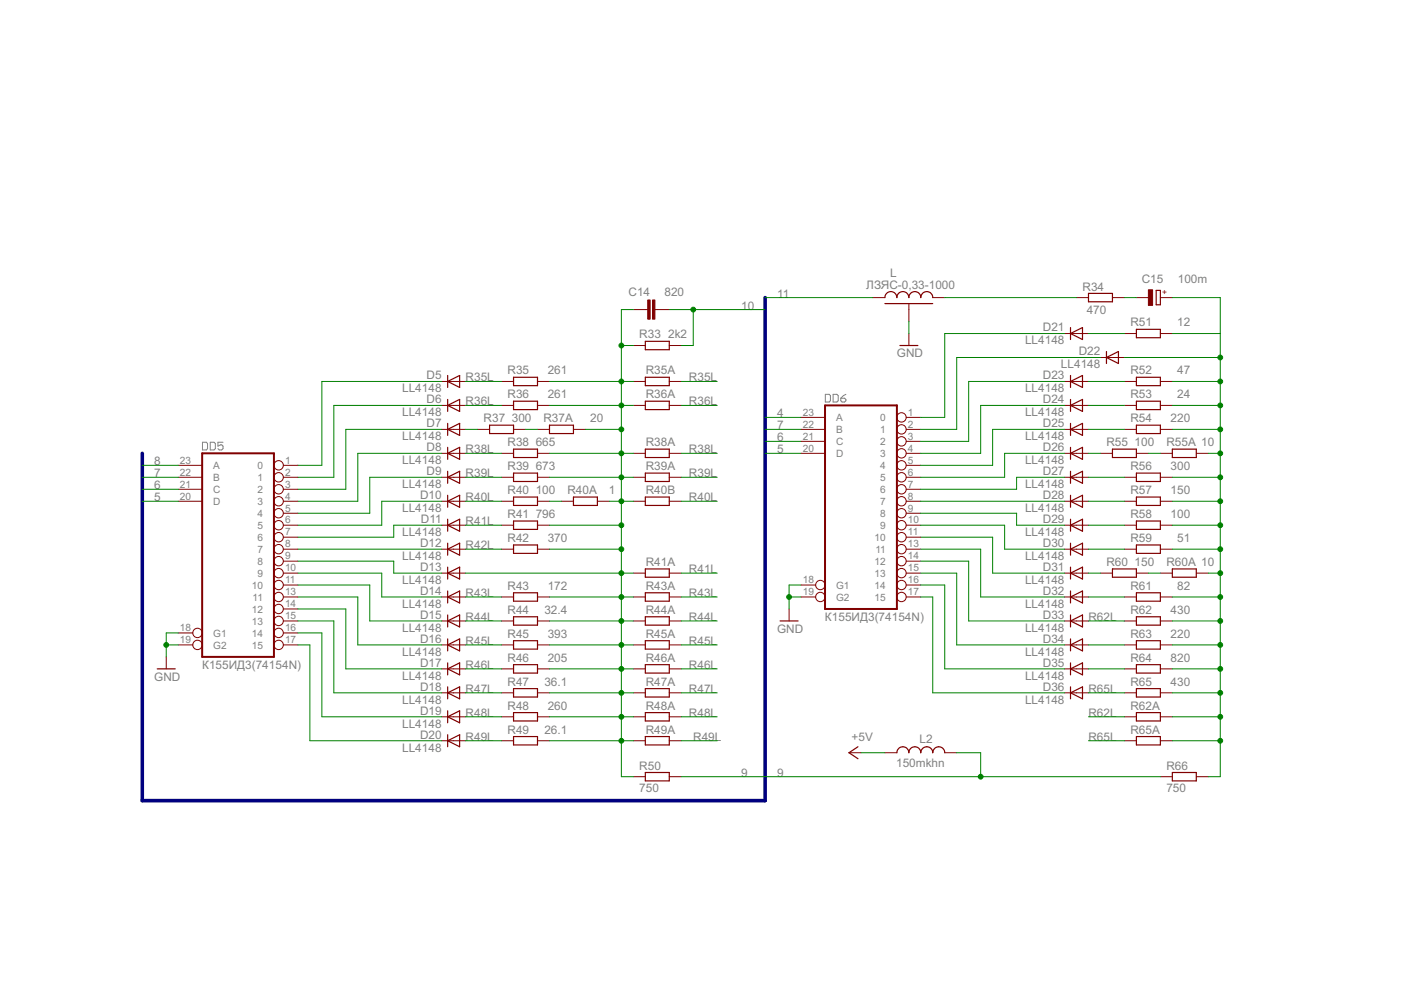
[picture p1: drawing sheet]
<svg xmlns="http://www.w3.org/2000/svg" width="297mm" height="210mm" viewBox="0 0 297 210" stroke-linecap="round" stroke-linejoin="round" font-family="sans-serif">
<path d="M42.9 93.8h.9l.2 .2v1.1l-.2 .3h-.9zM44.6 93.8h.8l.3 .2v1.1l-.3 .3h-.8zM47.3 93.8h-1.1v.8l.8-.3 .3 .3v.5l-.3 .3h-.5l-.3-.3M175 83.6h.8l.3 .3v1.1l-.3 .2h-.8zM176.6 83.6h.8l.3 .3v1.1l-.3 .2h-.8zM178.3 84.4h.8l.2 .3v.3l-.2 .2h-.6l-.2-.2zM179.3 83.6l-1 .8" fill="none" stroke="#808080" stroke-width=".21"/>
<path d="M42.9 96.1h15.2v43.2h-15.2zM174.9 86h15.3v43.1h-15.3z" fill="none" stroke="#800000" stroke-width=".42"/>
<g fill="none" stroke="#800000" stroke-width=".21">
<path d="M134.3 73.3h2.5M134.3 65.6h3M138.9 65.6h3M141.9 73.3h2.5M185.1 63.1h2.5M192.7 64.4v3.8M192.7 70.7v2.6M197.8 63.1h2.5M225.7 70.7h5.1M228.2 63.1h2.6M233.3 75.8h5.1M235.9 63.1h2.5"/>
<path d="M238.4 70.7h2.5M240.9 63.1h2.6M246 70.7h2.6M246 63.1h2.6M37.8 98.7h5.1M60.1 98.7h3.1M93.6 80.9h5.1M93.6 86h5.1M93.6 91h5.1M93.6 96.1h5.1M101.3 91h2.5M106.3 80.9h2.6"/>
<path d="M106.3 86h2.6M106.3 96.1h2.6M108.9 91h2.5M114 80.9h2.5M114 86h2.5M114 91h2.5M114 96.1h2.5M121.6 91h2.5M134.3 80.9h2.5M134.3 86h2.5M134.3 96.1h2.5M141.9 80.9h2.5"/>
<path d="M141.9 86h2.5M141.9 96.1h2.5M169.8 91h5.1M169.8 96.1h5.1M169.8 88.5h5.1M169.8 93.6h5.1M192.1 98.7h3.1M192.1 91h3.1M192.1 96.1h3.1M192.1 88.5h3.1M192.1 93.6h3.1M225.7 80.9h5.1"/>
<path d="M225.7 86h5.1M225.7 91h5.1M225.7 96.1h5.1M233.3 96.1h2.6M238.4 80.9h2.5M238.4 86h2.5M238.4 91h2.5M240.9 96.1h2.6M246 80.9h2.6M246 86h2.6M246 91h2.6M246 96.1h2.6"/>
<path d="M253.6 96.1h2.6M37.8 101.2h5.1M37.8 103.7h5.1M37.8 106.3h5.1M60.1 101.2h3.1M60.1 103.7h3.1M60.1 106.3h3.1M60.1 108.8h3.1M60.1 111.4h3.1M60.1 113.9h3.1M60.1 116.4h3.1M60.1 119h3.1"/>
<path d="M93.6 101.2h5.1M93.6 106.3h5.1M93.6 111.4h5.1M93.6 116.4h5.1M106.3 101.2h2.6M106.3 106.3h2.6M106.3 111.4h2.6M106.3 116.4h2.6M114 101.2h2.5M114 106.3h2.5M114 111.4h2.5M114 116.4h2.5"/>
<path d="M119 106.3h2.6M126.7 106.3h2.5M134.3 101.2h2.5M134.3 106.3h2.5M141.9 101.2h2.5M141.9 106.3h2.5M192.1 101.2h3.1M192.1 103.7h3.1M192.1 106.3h3.1M192.1 108.8h3.1M192.1 111.4h3.1M192.1 113.9h3.1"/>
<path d="M192.1 116.4h3.1M192.1 119h3.1M225.7 101.2h5.1M225.7 106.3h5.1M225.7 111.4h5.1M225.7 116.4h5.1M238.4 101.2h2.5M238.4 106.3h2.5M238.4 111.4h2.5M238.4 116.4h2.5M246 101.2h2.6M246 106.3h2.6"/>
<path d="M246 111.4h2.6M246 116.4h2.6M35.2 139.3v2.5M37.8 134.2h3.1M37.8 136.7h3.1M60.1 121.5h3.1M60.1 124h3.1M60.1 126.6h3.1M60.1 129.1h3.1M60.1 131.7h3.1M60.1 134.2h3.1M60.1 136.7h3.1"/>
<path d="M93.6 121.5h5.1M93.6 126.6h5.1M93.6 131.7h5.1M93.6 136.7h5.1M106.3 126.6h2.6M106.3 131.7h2.6M106.3 136.7h2.6M114 126.6h2.5M114 131.7h2.5M114 136.7h2.5M134.3 121.5h2.5M134.3 126.6h2.5"/>
<path d="M134.3 131.7h2.5M134.3 136.7h2.5M141.9 121.5h2.5M141.9 126.6h2.5M141.9 131.7h2.5M141.9 136.7h2.5M167.3 129.1v2.6M169.8 124h3.1M169.8 126.6h3.1M192.1 121.5h3.1M192.1 124h3.1M192.1 126.6h3.1"/>
<path d="M225.7 121.5h5.1M225.7 126.6h5.1M225.7 131.7h5.1M225.7 136.7h5.1M233.3 121.5h2.6M238.4 126.6h2.5M238.4 131.7h2.5M238.4 136.7h2.5M240.9 121.5h2.6M246 121.5h2.6M246 126.6h2.6M246 131.7h2.6"/>
<path d="M246 136.7h2.6M253.6 121.5h2.6M93.6 141.8h5.1M93.6 146.9h5.1M93.6 152h5.1M93.6 157.1h5.1M106.3 141.8h2.6M106.3 146.9h2.6M106.3 152h2.6M106.3 157.1h2.6M114 141.8h2.5M114 146.9h2.5"/>
<path d="M114 152h2.5M114 157.1h2.5M134.3 141.8h2.5M134.3 146.9h2.5M134.3 152h2.5M134.3 157.1h2.5M141.9 141.8h2.5M141.9 146.9h2.5M141.9 152h2.5M141.9 157.1h2.5M180 159.6h2.5M187.6 159.6h2.6"/>
<path d="M200.3 159.6h2.5M225.7 141.8h5.1M225.7 146.9h5.1M238.4 141.8h2.5M238.4 146.9h2.5M238.4 152h2.5M238.4 157.1h2.5M246 141.8h2.6M246 146.9h2.6M246 152h2.6M246 157.1h2.6M134.3 164.7h2.5"/>
<path d="M141.9 164.7h2.5M246 164.7h2.6M253.6 164.7h2.6"/>
<circle cx="59.1" cy="98.7" r=".99"/>
<circle cx="191.1" cy="88.5" r=".99"/>
<circle cx="191.1" cy="93.6" r=".99"/>
<circle cx="191.1" cy="91" r=".99"/>
<circle cx="191.1" cy="96.1" r=".99"/>
<circle cx="191.1" cy="98.7" r=".99"/>
<circle cx="59.1" cy="119" r=".99"/>
<circle cx="59.1" cy="113.9" r=".99"/>
<circle cx="59.1" cy="101.2" r=".99"/>
<circle cx="59.1" cy="103.7" r=".99"/>
<circle cx="59.1" cy="111.4" r=".99"/>
<circle cx="59.1" cy="116.4" r=".99"/>
<circle cx="59.1" cy="106.3" r=".99"/>
<circle cx="59.1" cy="108.8" r=".99"/>
<circle cx="191.1" cy="101.2" r=".99"/>
<circle cx="191.1" cy="103.7" r=".99"/>
<circle cx="191.1" cy="113.9" r=".99"/>
<circle cx="191.1" cy="106.3" r=".99"/>
<circle cx="191.1" cy="108.8" r=".99"/>
<circle cx="191.1" cy="111.4" r=".99"/>
<circle cx="191.1" cy="116.4" r=".99"/>
<circle cx="191.1" cy="119" r=".99"/>
<circle cx="41.9" cy="134.2" r=".99"/>
<circle cx="41.9" cy="136.7" r=".99"/>
<circle cx="59.1" cy="129.1" r=".99"/>
<circle cx="59.1" cy="131.7" r=".99"/>
<circle cx="59.1" cy="134.2" r=".99"/>
<circle cx="59.1" cy="136.7" r=".99"/>
<circle cx="59.1" cy="121.5" r=".99"/>
<circle cx="59.1" cy="124" r=".99"/>
<circle cx="59.1" cy="126.6" r=".99"/>
<circle cx="173.9" cy="126.6" r=".99"/>
<circle cx="173.9" cy="124" r=".99"/>
<circle cx="191.1" cy="126.6" r=".99"/>
<circle cx="191.1" cy="124" r=".99"/>
<circle cx="191.1" cy="121.5" r=".99"/>
</g>
<g fill="none" stroke="#800000" stroke-width=".25">
<path d="M94.9 79.6v2.5M108.9 80h5.1v1.8h-5.1zM136.8 80h5.1v1.8h-5.1zM136.8 72.4h5.1v1.7h-5.1zM187.6 63.1a1.27 1.27 0 0 1 1.3-1.3 1.27 1.27 0 0 1 1.3 1.3 1.27 1.27 0 0 1 1.2-1.3 1.27 1.27 0 0 1 1.3 1.3 1.26 1.26 0 0 1 1.3-1.3 1.26 1.26 0 0 1 1.2 1.3 1.27 1.27 0 0 1 1.3-1.3 1.27 1.27 0 0 1 1.3 1.3M187.6 64.4h10.2M190.8 73.3h3.8M227 70.7l2.5-1.3v2.6zM227 69.4v2.6M227 79.6v2.5M230.8 62.2h5.1v1.8h-5.1zM234.6 75.8l2.5-1.3v2.6z"/>
<path d="M234.6 74.5v2.6M240.9 80h5.1v1.8h-5.1zM240.9 69.8h5.1v1.8h-5.1zM245.1 61.6h.9v3h-.9zM94.9 80.9l2.6-1.3v2.5zM94.9 84.7v2.5M94.9 89.8v2.5M94.9 94.8v2.6M94.9 99.9v2.6M94.9 86l2.6-1.3v2.5zM94.9 91l2.6-1.2v2.5zM94.9 96.1l2.6-1.3v2.6z"/>
<path d="M103.8 90.1h5.1v1.8h-5.1zM108.9 85.1h5.1v1.7h-5.1zM108.9 95.2h5.1v1.8h-5.1zM116.5 90.1h5.1v1.8h-5.1zM136.8 85.1h5.1v1.7h-5.1zM136.8 95.2h5.1v1.8h-5.1zM227 84.7v2.5M227 89.8v2.5M227 94.8v2.6M227 99.9v2.6M227 80.9l2.5-1.3v2.5zM227 86l2.5-1.3v2.5z"/>
<path d="M227 91l2.5-1.2v2.5zM227 96.1l2.5-1.3v2.6zM235.9 95.2h5v1.8h-5zM240.9 85.1h5.1v1.7h-5.1zM240.9 90.1h5.1v1.8h-5.1zM248.6 95.2h5v1.8h-5zM94.9 105v2.5M94.9 110.1v2.5M94.9 115.2v2.5M94.9 101.2l2.6-1.3v2.6zM94.9 106.3l2.6-1.3v2.5zM94.9 111.4l2.6-1.3v2.5z"/>
<path d="M94.9 116.4l2.6-1.2v2.5zM108.9 100.3h5.1v1.8h-5.1zM108.9 105.4h5.1v1.8h-5.1zM108.9 110.5h5.1v1.7h-5.1zM108.9 115.5h5.1v1.8h-5.1zM121.6 105.4h5.1v1.8h-5.1zM136.8 100.3h5.1v1.8h-5.1zM136.8 105.4h5.1v1.8h-5.1zM227 105v2.5M227 110.1v2.5M227 115.2v2.5M227 101.2l2.5-1.3v2.6z"/>
<path d="M227 106.3l2.5-1.3v2.5zM227 111.4l2.5-1.3v2.5zM227 116.4l2.5-1.2v2.5zM240.9 100.3h5.1v1.8h-5.1zM240.9 105.4h5.1v1.8h-5.1zM240.9 110.5h5.1v1.7h-5.1zM240.9 115.5h5.1v1.8h-5.1zM94.9 120.2v2.6M94.9 125.3v2.5M94.9 130.4v2.5M94.9 135.5v2.5M94.9 121.5l2.6-1.3v2.6z"/>
<path d="M94.9 126.6l2.6-1.3v2.5zM94.9 131.7l2.6-1.3v2.5zM94.9 136.7l2.6-1.2v2.5zM108.9 125.7h5.1v1.8h-5.1zM108.9 130.8h5.1v1.7h-5.1zM108.9 135.8h5.1v1.8h-5.1zM136.8 125.7h5.1v1.8h-5.1zM136.8 130.8h5.1v1.7h-5.1zM136.8 135.8h5.1v1.8h-5.1zM136.8 120.6h5.1v1.8h-5.1zM165.4 131.7h3.8M227 120.2v2.6"/>
<path d="M227 125.3v2.5M227 130.4v2.5M227 135.5v2.5M227 121.5l2.5-1.3v2.6zM227 126.6l2.5-1.3v2.5zM227 131.7l2.5-1.3v2.5zM227 136.7l2.5-1.2v2.5zM235.9 120.6h5v1.8h-5zM240.9 125.7h5.1v1.8h-5.1zM240.9 130.8h5.1v1.7h-5.1zM240.9 135.8h5.1v1.8h-5.1zM248.6 120.6h5v1.8h-5z"/>
<path d="M33.3 141.8h3.8M94.9 140.5v2.6M94.9 145.6v2.6M94.9 150.7v2.5M94.9 155.8v2.5M94.9 141.8l2.6-1.3v2.6zM94.9 146.9l2.6-1.3v2.6zM94.9 152l2.6-1.3v2.5zM94.9 157.1l2.6-1.3v2.5zM108.9 140.9h5.1v1.8h-5.1zM108.9 146h5.1v1.8h-5.1zM108.9 151.1h5.1v1.8h-5.1z"/>
<path d="M108.9 156.2h5.1v1.7h-5.1zM136.8 140.9h5.1v1.8h-5.1zM136.8 146h5.1v1.8h-5.1zM136.8 151.1h5.1v1.8h-5.1zM136.8 156.2h5.1v1.7h-5.1zM181.9 158.3l-1.9 1.3 1.9 1.3M190.2 159.6a1.27 1.27 0 0 1 1.2-1.3 1.27 1.27 0 0 1 1.3 1.3 1.26 1.26 0 0 1 1.3-1.3 1.26 1.26 0 0 1 1.2 1.3 1.27 1.27 0 0 1 1.3-1.3 1.27 1.27 0 0 1 1.3 1.3 1.27 1.27 0 0 1 1.2-1.3 1.27 1.27 0 0 1 1.3 1.3M227 140.5v2.6M227 145.6v2.6M227 141.8l2.5-1.3v2.6zM227 146.9l2.5-1.3v2.6zM240.9 140.9h5.1v1.8h-5.1z"/>
<path d="M240.9 146h5.1v1.8h-5.1zM240.9 151.1h5.1v1.8h-5.1zM240.9 156.2h5.1v1.7h-5.1zM136.8 163.8h5.1v1.8h-5.1zM248.6 163.8h5v1.8h-5z"/>
</g>
<g fill="#800000" stroke="#800000" stroke-width=".21">
<path d="M138.3 63.6h.6v4.1h-.6z"/>
<path d="M137.3 63.6h.5v4.1h-.5z"/>
<path d="M243.5 61.4h.9v3.3h-.9z"/>
</g>
<path d="M162.2 63.1v106.7h-132v-73.7" fill="none" stroke="#000080" stroke-width=".76"/>
<g fill="none" stroke="#008000" stroke-width=".21">
<path d="M131.7 73.3h2.6M134.3 65.6h-2.6v99.1h2.6M141.9 65.6h20.3M147 65.6v7.7h-2.6M162.2 63.1h22.9M192.7 68.2v2.5M200.3 63.1h27.9M225.7 70.7h-25.4v17.8h-5.1M230.8 70.7h7.6M233.3 75.8h-30.5v15.2h-7.6M238.4 75.8h20.3M238.4 63.1h2.5"/>
<path d="M248.6 63.1h10.1v101.6h-2.5M248.6 70.7h10.1M30.2 98.7h7.6M93.6 96.1h-17.7v10.2h-12.7M93.6 86h-22.8v15.2h-7.6M93.6 91h-20.3v12.7h-10.1M93.6 80.9h-25.4v17.8h-5M98.7 96.1h7.6M98.7 91h2.6M98.7 86h7.6M98.7 80.9h7.6M111.4 91h2.6"/>
<path d="M116.5 96.1h17.8M116.5 86h17.8M116.5 80.9h17.8M124.1 91h7.6M144.4 96.1h7.7M144.4 86h7.7M144.4 80.9h7.7M162.2 96.1h7.6M162.2 91h7.6M162.2 93.6h7.6M162.2 88.5h7.6M225.7 96.1h-12.7v5.1h-17.8"/>
<path d="M225.7 86h-17.8v10.1h-12.7M225.7 91h-15.2v7.7h-15.3M225.7 80.9h-20.3v12.7h-10.2M230.8 96.1h2.5M230.8 91h7.6M230.8 86h7.6M230.8 80.9h7.6M243.5 96.1h2.5M248.6 91h10.1M248.6 86h10.1M248.6 80.9h10.1M256.2 96.1h2.5"/>
<path d="M30.2 106.3h7.6M30.2 101.2h7.6M30.2 103.7h7.6M63.2 119h20.3v2.5h10.1M63.2 116.4h30.4M93.6 111.4h-10.1v2.5h-20.3M93.6 106.3h-12.7v5.1h-17.7M93.6 101.2h-15.2v7.6h-15.2M98.7 111.4h7.6M98.7 106.3h7.6M98.7 101.2h7.6M98.7 116.4h7.6"/>
<path d="M116.5 111.4h15.2M116.5 106.3h2.5M116.5 101.2h17.8M116.5 116.4h15.2M129.2 106.3h5.1M144.4 106.3h7.7M144.4 101.2h7.7M195.2 111.4h17.8v5h12.7M195.2 108.8h20.3v2.6h10.2M195.2 113.9h15.3v7.6h15.2M195.2 106.3h30.5M195.2 116.4h12.7v10.2h17.8"/>
<path d="M195.2 119h10.2v12.7h20.3M225.7 101.2h-10.2v2.5h-20.3M230.8 111.4h7.6M230.8 106.3h7.6M230.8 101.2h7.6M230.8 116.4h7.6M248.6 111.4h10.1M248.6 106.3h10.1M248.6 101.2h10.1M248.6 116.4h10.1M35.2 136.7h2.6M37.8 134.2h-2.6v5.1"/>
<path d="M63.2 121.5h17.7v5.1h12.7M63.2 124h15.2v7.7h15.2M63.2 126.6h12.7v10.1h17.7M63.2 129.1h10.1v12.7h20.3M63.2 131.7h7.6v15.2h22.8M63.2 134.2h5v17.8h25.4M63.2 136.7h2.5v20.4h27.9M98.7 121.5h35.6M98.7 126.6h7.6M98.7 131.7h7.6M98.7 136.7h7.6M116.5 126.6h17.8"/>
<path d="M116.5 131.7h17.8M116.5 136.7h17.8M144.4 121.5h7.7M144.4 126.6h7.7M144.4 131.7h7.7M144.4 136.7h7.7M167.3 126.6h2.5M169.8 124h-2.5v5.1M195.2 121.5h7.6v15.2h22.9M195.2 126.6h2.6v20.3h27.9M195.2 124h5.1v17.8h25.4M230.8 121.5h2.5"/>
<path d="M230.8 126.6h7.6M230.8 131.7h7.6M230.8 136.7h7.6M243.5 121.5h2.5M248.6 126.6h10.1M248.6 131.7h10.1M248.6 136.7h10.1M256.2 121.5h2.5M98.7 141.8h7.6M98.7 146.9h7.6M98.7 152h7.6M98.7 157.1h7.6"/>
<path d="M116.5 141.8h17.8M116.5 146.9h17.8M116.5 152h17.8M116.5 157.1h17.8M144.4 141.8h7.7M144.4 146.9h7.7M144.4 152h7.7M144.4 157.1h7.7M182.5 159.6h5.1M202.8 159.6h5.1v5.1M230.8 141.8h7.6M230.8 146.9h7.6"/>
<path d="M230.8 152h7.6M230.8 157.1h7.6M248.6 141.8h10.1M248.6 146.9h10.1M248.6 152h10.1M248.6 157.1h10.1M144.4 164.7h101.6"/>
</g>
<g fill="#008000" stroke="#008000" stroke-width=".21">
<circle cx="131.7" cy="80.9" r=".51"/>
<circle cx="131.7" cy="86" r=".51"/>
<circle cx="131.7" cy="91" r=".51"/>
<circle cx="131.7" cy="96.1" r=".51"/>
<circle cx="131.7" cy="101.2" r=".51"/>
<circle cx="131.7" cy="106.3" r=".51"/>
<circle cx="131.7" cy="111.4" r=".51"/>
<circle cx="131.7" cy="116.4" r=".51"/>
<circle cx="131.7" cy="121.5" r=".51"/>
<circle cx="131.7" cy="126.6" r=".51"/>
<circle cx="131.7" cy="131.7" r=".51"/>
<circle cx="131.7" cy="136.7" r=".51"/>
<circle cx="131.7" cy="141.8" r=".51"/>
<circle cx="131.7" cy="146.9" r=".51"/>
<circle cx="131.7" cy="152" r=".51"/>
<circle cx="131.7" cy="157.1" r=".51"/>
<circle cx="131.7" cy="73.3" r=".51"/>
<circle cx="258.7" cy="75.8" r=".51"/>
<circle cx="258.7" cy="80.9" r=".51"/>
<circle cx="258.7" cy="86" r=".51"/>
<circle cx="258.7" cy="91" r=".51"/>
<circle cx="258.7" cy="101.2" r=".51"/>
<circle cx="258.7" cy="106.3" r=".51"/>
<circle cx="258.7" cy="111.4" r=".51"/>
<circle cx="258.7" cy="116.4" r=".51"/>
<circle cx="258.7" cy="121.5" r=".51"/>
<circle cx="258.7" cy="126.6" r=".51"/>
<circle cx="258.7" cy="131.7" r=".51"/>
<circle cx="258.7" cy="136.7" r=".51"/>
<circle cx="258.7" cy="141.8" r=".51"/>
<circle cx="258.7" cy="157.1" r=".51"/>
<circle cx="258.7" cy="152" r=".51"/>
<circle cx="258.7" cy="146.9" r=".51"/>
<circle cx="258.7" cy="96.1" r=".51"/>
<circle cx="167.3" cy="126.6" r=".51"/>
<circle cx="35.2" cy="136.7" r=".51"/>
<circle cx="207.9" cy="164.7" r=".51"/>
<circle cx="147" cy="65.6" r=".51"/>
</g>
<g font-size="2.8" fill="#808080">
<text x="188.8" y="58.8">L</text>
<text x="133.3" y="62.7">C14</text>
<text x="140.9" y="62.7">820</text>
<text x="157.1" y="65.6">10</text>
<text x="164.8" y="63.1">11</text>
<text x="183.7" y="61.3">ЛЗЯС-0,33-1000</text>
<text x="229.5" y="61.6">R34</text>
<text x="242.1" y="60.1">C15</text>
<text x="249.7" y="60.1">100m</text>
<text x="135.5" y="71.8">R33</text>
<text x="141.7" y="71.7">2k2</text>
<text x="221.1" y="70.2">D21</text>
<text x="230.4" y="66.7">470</text>
<text x="239.7" y="69.2">R51</text>
<text x="249.6" y="69.2">12</text>
<text x="190.2" y="75.8">GND</text>
<text x="217.3" y="73">LL4148</text>
<text x="228.7" y="75.3">D22</text>
<text x="85.3" y="83.2">LL4148</text>
<text x="90.5" y="80.4">D5</text>
<text x="98.7" y="80.9">R35L</text>
<text x="107.6" y="79.4">R35</text>
<text x="116.1" y="79.3">261</text>
<text x="136.9" y="79.4">R35A</text>
<text x="146.1" y="80.9">R35L</text>
<text x="217.3" y="83.2">LL4148</text>
<text x="221.1" y="80.4">D23</text>
<text x="224.9" y="78.1">LL4148</text>
<text x="239.7" y="79.4">R52</text>
<text x="249.6" y="79.3">47</text>
<text x="85.3" y="88.3">LL4148</text>
<text x="90.5" y="85.5">D6</text>
<text x="98.7" y="86">R36L</text>
<text x="102.5" y="89.5">R37</text>
<text x="107.6" y="84.5">R36</text>
<text x="108.5" y="89.5">300</text>
<text x="115.2" y="89.5">R37A</text>
<text x="116.1" y="84.4">261</text>
<text x="125.1" y="89.5">20</text>
<text x="136.9" y="84.5">R36A</text>
<text x="146.1" y="86">R36L</text>
<text x="164.8" y="88.5">4</text>
<text x="217.3" y="88.3">LL4148</text>
<text x="221.1" y="85.5">D24</text>
<text x="239.7" y="84.5">R53</text>
<text x="239.7" y="89.5">R54</text>
<text x="248.2" y="89.5">220</text>
<text x="249.6" y="84.4">24</text>
<text x="85.3" y="93.3">LL4148</text>
<text x="90.5" y="90.5">D7</text>
<text x="90.5" y="95.6">D8</text>
<text x="107.6" y="94.6">R38</text>
<text x="113.6" y="94.6">665</text>
<text x="136.9" y="94.6">R38A</text>
<text x="164.8" y="91">7</text>
<text x="164.8" y="93.6">6</text>
<text x="217.3" y="93.3">LL4148</text>
<text x="221.1" y="90.5">D25</text>
<text x="221.1" y="95.6">D26</text>
<text x="234.6" y="94.6">R55</text>
<text x="240.6" y="94.6">100</text>
<text x="247.3" y="94.6">R55A 10</text>
<text x="32.7" y="101.2">7</text>
<text x="32.7" y="98.7">8</text>
<text x="85.3" y="98.4">LL4148</text>
<text x="90.5" y="100.7">D9</text>
<text x="98.7" y="96.1">R38L</text>
<text x="98.7" y="101.2">R39L</text>
<text x="107.6" y="99.7">R39</text>
<text x="113.6" y="99.7">673</text>
<text x="136.9" y="99.7">R39A</text>
<text x="146.1" y="96.1">R38L</text>
<text x="146.1" y="101.2">R39L</text>
<text x="164.8" y="96.1">5</text>
<text x="217.3" y="98.4">LL4148</text>
<text x="221.1" y="100.7">D27</text>
<text x="239.7" y="99.7">R56</text>
<text x="248.2" y="99.7">300</text>
<text x="32.7" y="103.7">6</text>
<text x="32.7" y="106.3">5</text>
<text x="85.3" y="103.5">LL4148</text>
<text x="89.1" y="105.8">D10</text>
<text x="98.7" y="106.3">R40L</text>
<text x="107.6" y="104.8">R40</text>
<text x="113.6" y="104.7">100</text>
<text x="120.3" y="104.8">R40A</text>
<text x="129.1" y="104.7">1</text>
<text x="136.9" y="104.8">R40B</text>
<text x="146.1" y="106.3">R40L</text>
<text x="217.3" y="103.5">LL4148</text>
<text x="221.1" y="105.8">D28</text>
<text x="239.7" y="104.8">R57</text>
<text x="248.2" y="104.7">150</text>
<text x="85.3" y="108.6">LL4148</text>
<text x="85.3" y="113.7">LL4148</text>
<text x="89.2" y="110.9">D11</text>
<text x="98.7" y="111.3">R41L</text>
<text x="107.6" y="109.9">R41</text>
<text x="113.6" y="109.8">796</text>
<text x="217.3" y="108.6">LL4148</text>
<text x="217.3" y="113.7">LL4148</text>
<text x="221.1" y="110.9">D29</text>
<text x="239.7" y="109.9">R58</text>
<text x="248.2" y="109.8">100</text>
<text x="85.3" y="118.7">LL4148</text>
<text x="89.1" y="115.9">D12</text>
<text x="98.7" y="116.4">R42L</text>
<text x="107.6" y="114.9">R42</text>
<text x="116.1" y="114.9">370</text>
<text x="217.3" y="118.7">LL4148</text>
<text x="221.1" y="115.9">D30</text>
<text x="239.7" y="114.9">R59</text>
<text x="240.6" y="120">150</text>
<text x="249.6" y="114.9">51</text>
<text x="85.3" y="123.8">LL4148</text>
<text x="89.1" y="121">D13</text>
<text x="107.6" y="125.1">R43</text>
<text x="116.1" y="125.1">172</text>
<text x="136.9" y="120">R41A</text>
<text x="136.9" y="125.1">R43A</text>
<text x="146.1" y="121.5">R41L</text>
<text x="217.3" y="123.8">LL4148</text>
<text x="221.1" y="121">D31</text>
<text x="234.6" y="120">R60</text>
<text x="239.7" y="125.1">R61</text>
<text x="247.3" y="120">R60A 10</text>
<text x="249.6" y="125.1">82</text>
<text x="85.3" y="128.9">LL4148</text>
<text x="89.1" y="126.1">D14</text>
<text x="89.1" y="131.2">D15</text>
<text x="98.7" y="131.7">R44L</text>
<text x="98.7" y="126.6">R43L</text>
<text x="107.6" y="130.2">R44</text>
<text x="115.4" y="130.1">32.4</text>
<text x="136.9" y="130.2">R44A</text>
<text x="146.1" y="131.7">R44L</text>
<text x="146.1" y="126.6">R43L</text>
<text x="174.9" y="131.7">К155ИД3(74154N)</text>
<text x="217.3" y="128.9">LL4148</text>
<text x="221.1" y="126.1">D32</text>
<text x="221.1" y="131.2">D33</text>
<text x="230.8" y="131.7">R62L</text>
<text x="239.7" y="130.2">R62</text>
<text x="248.2" y="130.1">430</text>
<text x="85.3" y="134">LL4148</text>
<text x="89.1" y="136.3">D16</text>
<text x="98.7" y="136.7">R45L</text>
<text x="107.6" y="135.2">R45</text>
<text x="116.1" y="135.2">393</text>
<text x="136.9" y="135.2">R45A</text>
<text x="146.1" y="136.7">R45L</text>
<text x="164.8" y="134.2">GND</text>
<text x="217.3" y="134">LL4148</text>
<text x="221.1" y="136.3">D34</text>
<text x="239.7" y="135.2">R63</text>
<text x="248.2" y="135.2">220</text>
<text x="42.9" y="141.8">К155ИД3(74154N)</text>
<text x="85.3" y="139.1">LL4148</text>
<text x="89.1" y="141.3">D17</text>
<text x="98.7" y="141.8">R46L</text>
<text x="107.6" y="140.3">R46</text>
<text x="116.1" y="140.3">205</text>
<text x="136.9" y="140.3">R46A</text>
<text x="146.1" y="141.8">R46L</text>
<text x="217.3" y="139.1">LL4148</text>
<text x="221.1" y="141.3">D35</text>
<text x="239.7" y="140.3">R64</text>
<text x="248.2" y="140.3">820</text>
<text x="32.7" y="144.4">GND</text>
<text x="85.3" y="144.1">LL4148</text>
<text x="85.3" y="149.2">LL4148</text>
<text x="89.1" y="146.4">D18</text>
<text x="98.7" y="146.9">R47L</text>
<text x="107.6" y="145.4">R47</text>
<text x="115.4" y="145.4">36.1</text>
<text x="136.9" y="145.4">R47A</text>
<text x="146.1" y="146.9">R47L</text>
<text x="217.3" y="144.1">LL4148</text>
<text x="217.3" y="149.2">LL4148</text>
<text x="221.1" y="146.4">D36</text>
<text x="230.8" y="146.9">R65L</text>
<text x="239.7" y="145.4">R65</text>
<text x="248.2" y="145.4">430</text>
<text x="85.3" y="154.3">LL4148</text>
<text x="89.1" y="151.5">D19</text>
<text x="98.7" y="152">R48L</text>
<text x="107.6" y="150.5">R48</text>
<text x="107.6" y="155.6">R49</text>
<text x="115.4" y="155.5">26.1</text>
<text x="116.1" y="150.5">260</text>
<text x="136.9" y="150.5">R48A</text>
<text x="136.9" y="155.6">R49A</text>
<text x="146.1" y="152">R48L</text>
<text x="230.8" y="152">R62L</text>
<text x="239.7" y="150.5">R62A</text>
<text x="239.7" y="155.6">R65A</text>
<text x="85.3" y="159.4">LL4148</text>
<text x="89.1" y="156.6">D20</text>
<text x="98.7" y="157.1">R49L</text>
<text x="147" y="157.1">R49L</text>
<text x="180.5" y="157.1">+5V</text>
<text x="195" y="157.6">L2</text>
<text x="230.8" y="157.1">R65L</text>
<text x="135.5" y="168">750</text>
<text x="135.5" y="163.2">R50</text>
<text x="157.1" y="164.7">9</text>
<text x="164.8" y="164.7">9</text>
<text x="190" y="162.7">150mkhn</text>
<text x="247.3" y="168">750</text>
<text x="247.3" y="163.2">R66</text>
</g>
<g font-size="2.4" fill="#808080">
<text x="170.2" y="88.1">23</text>
<text x="177.3" y="89.3">A</text>
<text x="186.6" y="89.3">0</text>
<text x="192.5" y="88.1">1</text>
<text x="170.2" y="95.8">20</text>
<text x="170.2" y="93.2">21</text>
<text x="170.2" y="90.7">22</text>
<text x="177.3" y="94.3">C</text>
<text x="177.3" y="91.8">B</text>
<text x="186.6" y="91.8">1</text>
<text x="186.6" y="94.3">2</text>
<text x="192.5" y="90.7">2</text>
<text x="192.5" y="93.2">3</text>
<text x="192.5" y="95.8">4</text>
<text x="38.1" y="100.8">22</text>
<text x="38.1" y="98.3">23</text>
<text x="45.2" y="102">B</text>
<text x="45.2" y="99.4">A</text>
<text x="54.6" y="99.4">0</text>
<text x="54.6" y="102">1</text>
<text x="60.4" y="98.3">1</text>
<text x="60.4" y="100.8">2</text>
<text x="177.3" y="96.9">D</text>
<text x="186.6" y="96.9">3</text>
<text x="186.6" y="99.4">4</text>
<text x="186.6" y="102">5</text>
<text x="192.5" y="98.3">5</text>
<text x="192.5" y="100.8">6</text>
<text x="38.1" y="105.9">20</text>
<text x="38.1" y="103.4">21</text>
<text x="45.2" y="107">D</text>
<text x="45.2" y="104.5">C</text>
<text x="54.6" y="104.5">2</text>
<text x="54.6" y="107">3</text>
<text x="60.4" y="103.4">3</text>
<text x="60.4" y="105.9">4</text>
<text x="186.6" y="104.5">6</text>
<text x="186.6" y="107">7</text>
<text x="192.5" y="103.4">7</text>
<text x="192.5" y="105.9">8</text>
<text x="54.6" y="109.6">4</text>
<text x="54.6" y="112.1">5</text>
<text x="60.4" y="108.5">5</text>
<text x="60.4" y="111">6</text>
<text x="60.4" y="113.5">7</text>
<text x="186.6" y="109.6">8</text>
<text x="186.6" y="112.1">9</text>
<text x="192.5" y="108.5">9</text>
<text x="192.5" y="111">10</text>
<text x="192.5" y="113.5">11</text>
<text x="54.6" y="114.7">6</text>
<text x="54.6" y="117.2">7</text>
<text x="54.6" y="119.7">8</text>
<text x="60.4" y="116.1">8</text>
<text x="60.4" y="118.6">9</text>
<text x="185.4" y="114.7">10</text>
<text x="185.4" y="119.7">12</text>
<text x="185.6" y="117.2">11</text>
<text x="192.5" y="116.1">13</text>
<text x="192.5" y="118.6">14</text>
<text x="53.4" y="124.8">10</text>
<text x="54.6" y="122.3">9</text>
<text x="60.4" y="121.2">10</text>
<text x="60.4" y="123.7">11</text>
<text x="170.2" y="123.7">18</text>
<text x="177.3" y="124.8">G1</text>
<text x="185.4" y="122.3">13</text>
<text x="185.4" y="124.8">14</text>
<text x="192.5" y="121.2">15</text>
<text x="192.5" y="123.7">16</text>
<text x="53.4" y="129.9">12</text>
<text x="53.5" y="127.3">11</text>
<text x="60.4" y="126.2">13</text>
<text x="60.4" y="128.8">14</text>
<text x="60.4" y="131.3">15</text>
<text x="170.2" y="126.2">19</text>
<text x="177.3" y="127.3">G2</text>
<text x="185.4" y="127.3">15</text>
<text x="192.5" y="126.2">17</text>
<text x="38.1" y="133.9">18</text>
<text x="38.1" y="136.4">19</text>
<text x="45.2" y="135">G1</text>
<text x="45.2" y="137.5">G2</text>
<text x="53.4" y="132.4">13</text>
<text x="53.4" y="135">14</text>
<text x="53.4" y="137.5">15</text>
<text x="60.4" y="133.9">16</text>
<text x="60.4" y="136.4">17</text>
</g>
<text font-size="2" fill="#800000" x="246.4" y="62.5">+</text>
</svg>
